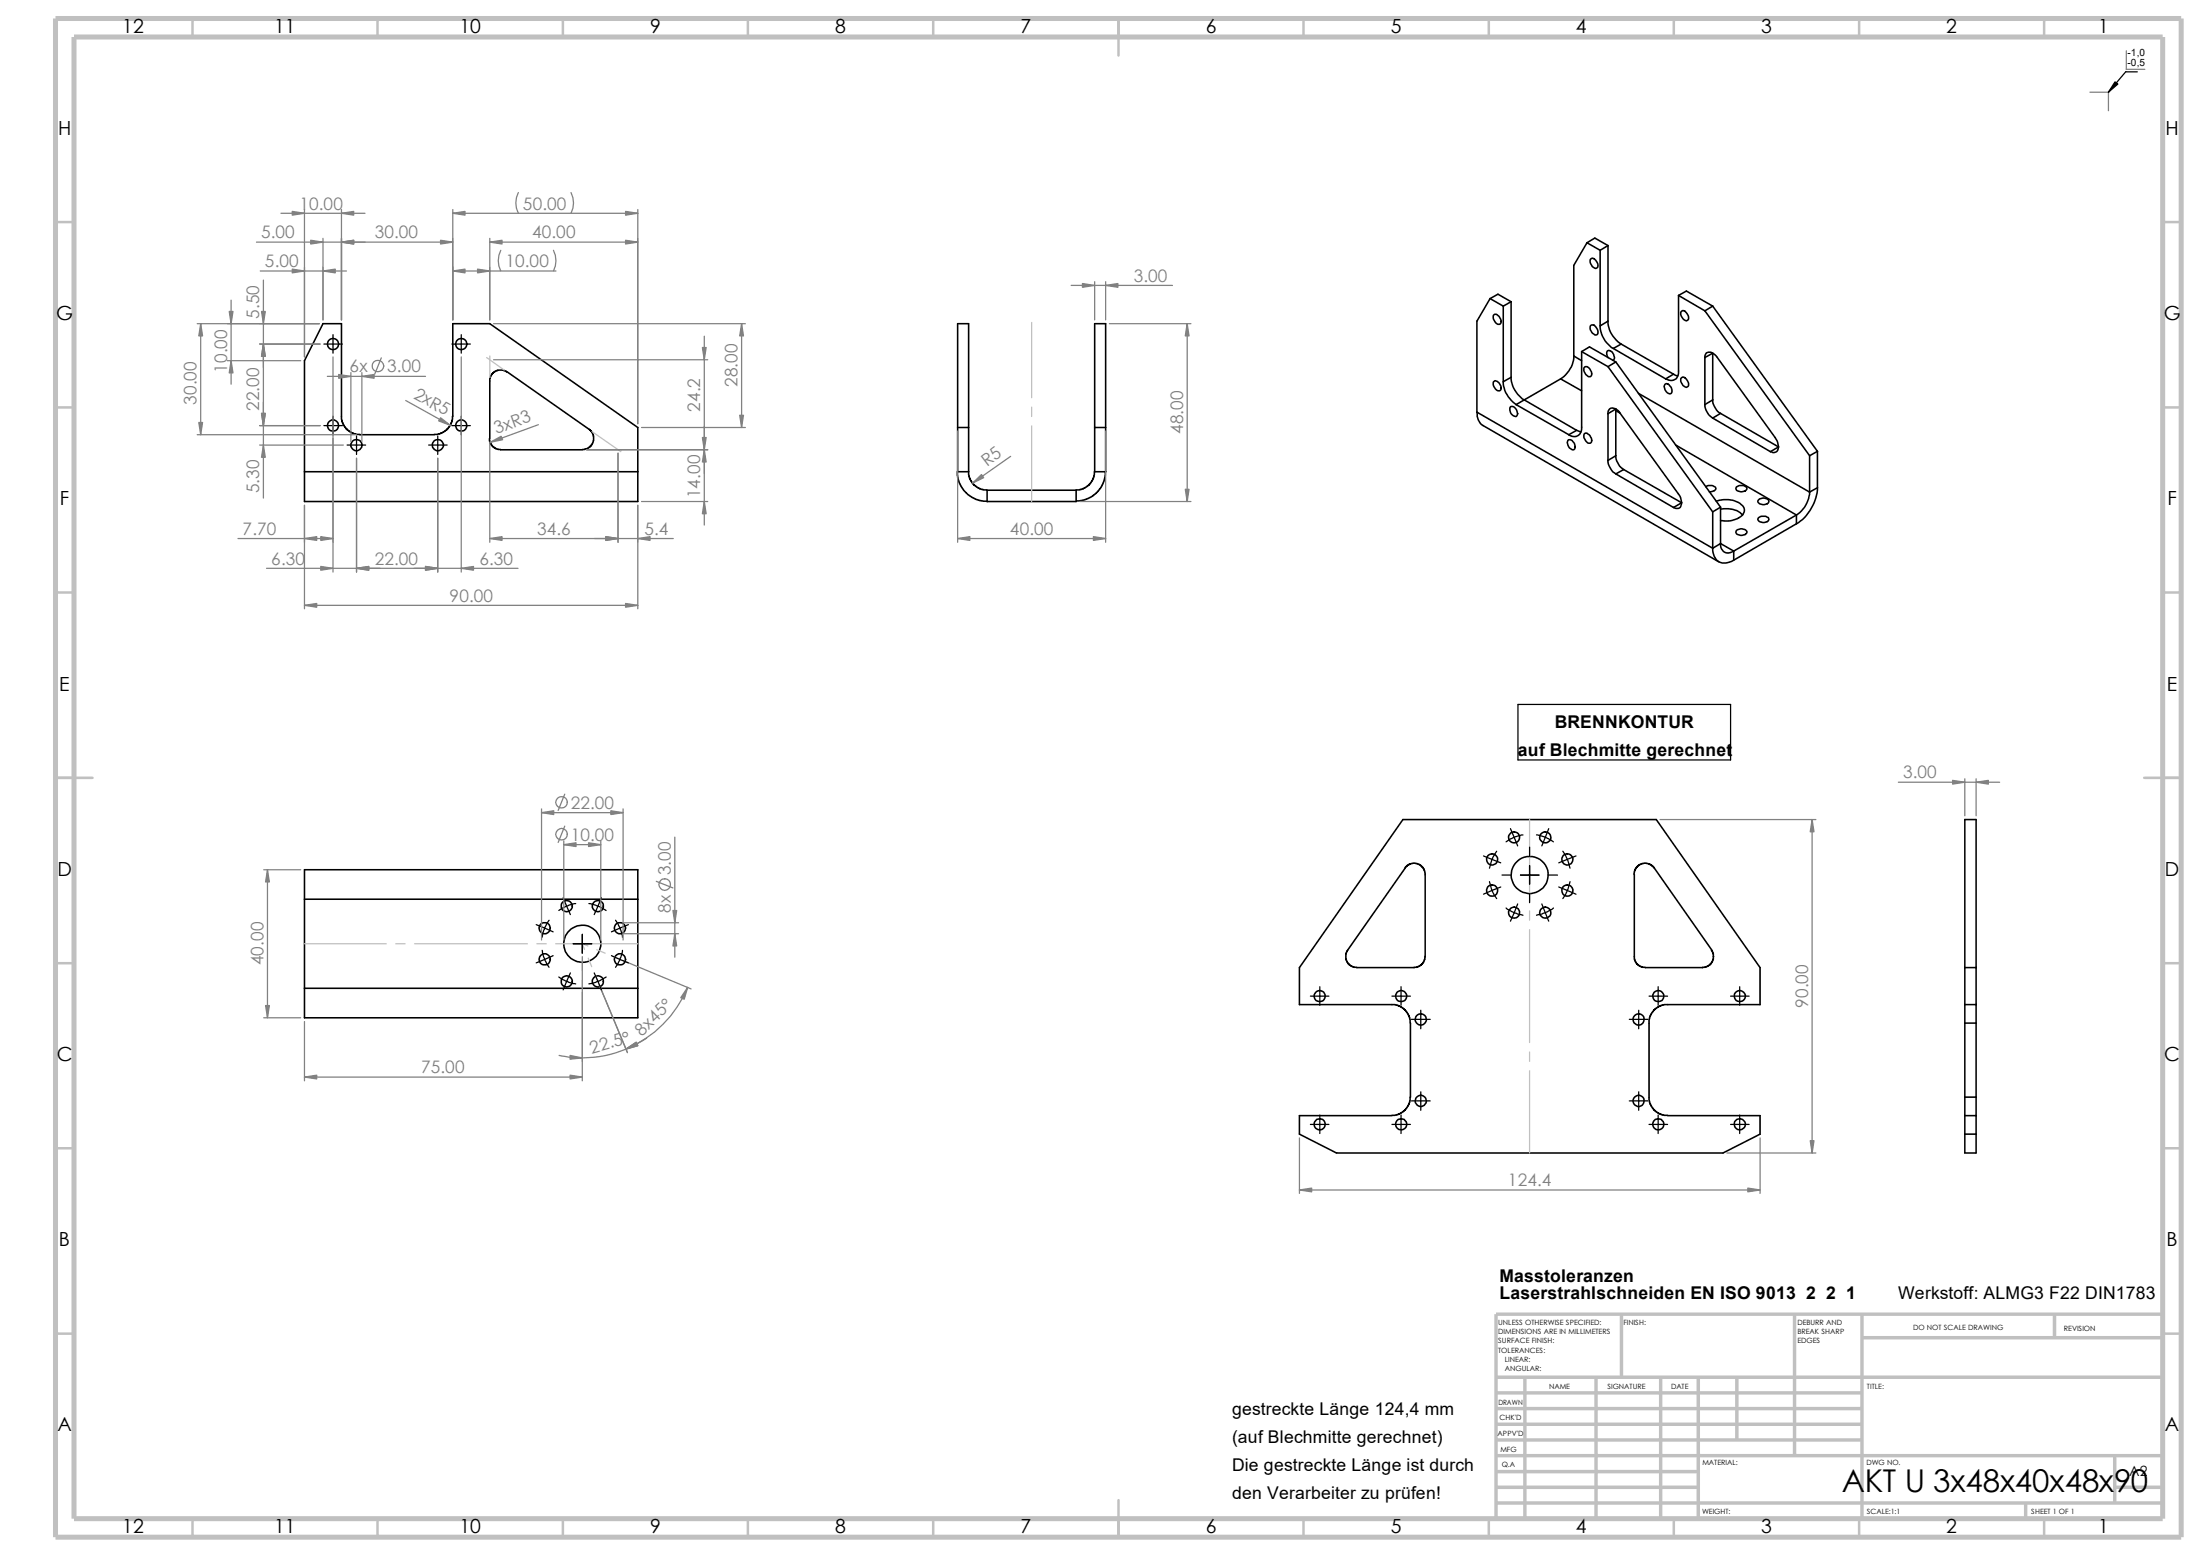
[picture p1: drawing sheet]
<svg xmlns="http://www.w3.org/2000/svg" width="297mm" height="210mm" viewBox="0 0 297 210" stroke-linecap="round" stroke-linejoin="round" font-family="sans-serif">
<g fill="none" stroke="#c0c0c0" stroke-width=".34">
<path d="M26 2.5v2.5M51 2.5v2.5M76 2.5v2.5M101 2.5v2.5M126 2.5v2.5M151 2.5v5M176 2.5v2.5M201 2.5v2.5M226 2.5v2.5M251 2.5v2.5M276 2.5v2.5M7.5 30h2.5"/>
<path d="M292 30h2.5M7.5 55h2.5M292 55h2.5M7.5 80h2.5M292 80h2.5M7.5 105h5M289.5 105h5M7.5 130h2.5M292 130h2.5M7.5 155h2.5M292 155h2.5M7.5 180h2.5"/>
<path d="M292 180h2.5M26 205v2.5M51 205v2.5M76 205v2.5M101 205v2.5M126 205v2.5M151 202.5v5M176 205v2.5M201 205v2.5M226 205v2.5M251 205v2.5M276 205v2.5"/>
</g>
<g fill="none" stroke="#c0c0c0" stroke-width=".47">
<path d="M218.9 177.4v8.5M242.3 177.4v19.1M251.4 177.4v27.6M277.4 177.4v3.2M292 177.4h-90v27.6M202 198.6h27.3M202 196.5h90M202 194.4h49.4M202 192.2h49.4M202 190.1h49.4M202 188h49.4M202 185.9h90"/>
<path d="M205.9 185.9v19.1M215.5 185.9v19.1M224.2 185.9v19.1M229.3 185.9v19.1M234.5 185.9v8.5M251.4 180.6h40.6M285.5 196.5v6.4M202 200.7h27.3M202 202.9h90M273.5 202.9v2.1M285.5 200.7h6.5"/>
</g>
<path d="M7.5 2.5h287v205h-287zM10 5h282v200h-282z" fill="none" stroke="#c0c0c0" stroke-width=".68" stroke-linecap="butt"/>
<g fill="none" stroke="#000" stroke-width=".21">
<path d="M214.2 32.8l-1.7 3v12.2M214.2 32.8l1.8 1M214.2 32.8l1.1-.7 1.8 1M214.8 34.9a.6 .6 0 0 1 .8 .5 .44 .44 0 0 1 .2 .5 .44 .44 0 0 1-.5 .3 1.08 1.08 0 0 1-.6-1.2zM216 33.8v10.2M217.1 33.1v10.2M217.1 33.1l-1.1 .7M226.6 39.9v10.2a1.08 1.08 0 0 1-.5 1.1 1.08 1.08 0 0 1-1.2-.1M226.6 39.9l3.6 2.1M226.6 39.9l1.1-.6 3.5 2M58.6 58.6l.9-.1 .8-.5 .5-.6 .3-.8v-12.9h5l20 14v6M58.6 58.7h-10l-.9-.2-.8-.5-.5-.6-.3-.8v-12.9h-2.5l-2.5 5v15"/>
<path d="M66.1 59.2v.3l.2 .6 .4 .3 .5 .3h11.5M68.5 50.2l-.6-.2h-.8l-.7 .5-.3 .6v8.1M68.5 50.2l11.3 8 .3 .6v.9l-.5 .7-.5 .2-.4 .1M129.3 43.7h1.5v20h-1.5zM129.3 57.7h1.5M147.8 57.7h1.5M199.4 55.6a1.98 1.98 0 0 0 .8 1.8l31.8 18.4M199.4 55.6l31.8 18.4M201.2 40.3l-1.8 3v12.3M201.2 40.3l1.7 1M201.2 40.3l1-.6 1.8 1M201.6 51.5a.67 .67 0 0 1 1 .6 .4 .4 0 0 1 0 .5 .4 .4 0 0 1-.5 .1 1.11 1.11 0 0 1-.5-1.2z"/>
<path d="M201.6 42.5h.1a.76 .76 0 0 1 .9 .6 .4 .4 0 0 1 0 .5 .4 .4 0 0 1-.5 .1 1.19 1.19 0 0 1-.5-1.2zM202.9 51.5a4.1 4.1 0 0 0 1.8 3.1M202.9 41.3v10.2M203.9 54.9a.83 .83 0 0 1 .8 .4 .83 .83 0 0 1 0 .9 .92 .92 0 0 1-.8-1.3zM204 50.9a3.8 3.8 0 0 0 1.8 3.1M204 40.7l-1.1 .6M204 50.9l-1.1 .6M204 40.7v10.2M204.7 54.6l7.1 4.1M205.8 54l-1.1 .6M205.8 54l7.1 4.1M210.7 51.1l2.8 1.6"/>
<path d="M210.7 51.1l-4.9 2.9M211.7 59.4a.83 .83 0 0 1 .8 .4 .83 .83 0 0 1 0 .9 .92 .92 0 0 1-.8-1.3zM212.5 48a3.9 3.9 0 0 1-1.8 3.1M212.5 48l1 .7M212.9 58.1l.5 .2M212.9 58.1l-1.1 .6M213.5 47.5v10.2a1.06 1.06 0 0 1-.5 1.1 1.06 1.06 0 0 1-1.2-.1M213.5 47.5l3.6 2M213.5 47.5l1.1-.7 3.5 2.1M213.9 49.6a.48 .48 0 0 1 .8 .3 .65 .65 0 0 1 0 .9 .99 .99 0 0 1-.8-1.2zM213.9 58.6l.1-.1a.8 .8 0 0 1 .8 .6 .41 .41 0 0 1 .1 .6 .41 .41 0 0 1-.6 .1 1.28 1.28 0 0 1-.4-1.2zM214.8 43.9a.81 .81 0 0 1 .9 .9 .34 .34 0 0 1-.2 .4 .34 .34 0 0 1-.4-.2 .84 .84 0 0 1-.3-1.1z"/>
<path d="M216 44a3.8 3.8 0 0 0 1.8 3M217.1 55.8a.67 .67 0 0 1 .4-.7 .67 .67 0 0 1 .8 .2l.3 .3 8 11a1.68 1.68 0 0 1 .2 1.9l-.2 .1-.7-.1M217.1 55.8v6.3M217.1 49.5l14.1 19.6M217.1 55.8l1-.6v6.3M217.1 43.3l-1.1 .7M217.1 43.3a3.8 3.8 0 0 0 1.8 3.1M217.1 48.3a.58 .58 0 0 1 .1-1 .96 .96 0 0 1 .6 1.3M217.8 47l7.1 4.1M218.1 48.9l14.2 19.6M218.1 48.9l-1 .6M218.1 55.4l.6 .4"/>
<path d="M218.9 46.4l-1.1 .6M218.9 46.4l7 4.1M221.2 53.1l23.1 13.3M224.8 51.9a.79 .79 0 0 1 .9 .9 .34 .34 0 0 1-.2 .4 .34 .34 0 0 1-.4-.2 1.01 1.01 0 0 1-.3-1.1zM225.9 50.5l.6 .2M225.9 50.5l-1 .6M227 42a.6 .6 0 0 1 .8 .5 .44 .44 0 0 1 .2 .5 .44 .44 0 0 1-.5 .3 1.08 1.08 0 0 1-.6-1.2zM227 51a.6 .6 0 0 1 .8 .4 .44 .44 0 0 1 .2 .6 .44 .44 0 0 1-.5 .2 1.08 1.08 0 0 1-.6-1.1zM230.2 48.3l1-.6v6.3M230.2 42l14.1 19.5M230.2 48.3v6.3M230.2 48.3a.67 .67 0 0 1 .4-.7 .67 .67 0 0 1 .8 .2l.4 .4 7.8 10.9a1.69 1.69 0 0 1 .3 1.8l-.4 .2-.5-.1"/>
<path d="M230.2 54.6a2.33 2.33 0 0 0 1 1.8M231.2 56.4l7.8 4.6M231.2 41.3l-1 .7M231.2 41.3l14.2 19.6M231.2 54l-1 .6M231.2 54a2.33 2.33 0 0 0 1.1 1.8M232.3 55.8l7.8 4.5-1.1 .7M232.3 55.8l-1.1 .6M41.1 63.7h45M41.1 63.7v4h45v-4M129.2 63.7v.5l.3 .9 .3 .6 .6 .8 .8 .6 .6 .3 1.5 .3M130.8 63.7l.1 .9 .7 .9 .7 .5 1 .2"/>
<path d="M133.3 66.2h12v1.5h-12M133.3 66.2v1.5M147.8 63.7l-.2 .9-.7 .9-.7 .5-.9 .1M147.8 63.7h1.5M147.8 63.7v-20h1.5v20M149.3 63.7l-.1 .7-.3 .8-.4 .8-.6 .7-.5 .4-.8 .3-.8 .2h-.5M217.1 62.1a2.33 2.33 0 0 0 1 1.9M218.1 64l7.8 4.5M218.1 61.5l-1 .6M218.1 61.5a2.48 2.48 0 0 0 1.1 1.9M219.2 63.4l7.8 4.5-1.1 .6M219.2 63.4l-1.1 .6"/>
<path d="M226.2 60.1l16.3 9.4M230.3 65.7a1 1 0 0 1 1.3 .2 .75 .75 0 0 1-.8 .5M231.2 74a1.86 1.86 0 0 0 1.3 2l.7-.1 .9-.3M231.2 69.1v4.9M231.7 67.6a3.4 3.4 0 0 1 3.7 .8 1.19 1.19 0 0 1-.9 1.6 3.8 3.8 0 0 1-2.2 .3M232.3 68.7a3.2 3.2 0 0 1 2.9 .8M232.3 73.4a1.08 1.08 0 0 0 .5 1.1 1.08 1.08 0 0 0 1.3-.1M232.3 68.5l-1.1 .6M232.3 73.4l-1.1 .6M232.3 68.5v4.9M232.3 73.4l1.8 1M234.1 74.4v1.2"/>
<path d="M234.4 71.6a.98 .98 0 0 1 1.4 .2 .82 .82 0 0 1-1.2 .3l-.2-.2zM234.4 65.7a1.04 1.04 0 0 1 1.4 .2 .86 .86 0 0 1-1.4 .1zM237.4 67.4a.93 .93 0 0 1 1.4 .2 .66 .66 0 0 1-1 .5 .39 .39 0 0 1-.4-.2 .39 .39 0 0 1 0-.5zM237.4 69.8a1.11 1.11 0 0 1 1.4 .1v.2a.85 .85 0 0 1-1.3 .3l-.2-.3zM242.5 69.5v1.2M242.5 70.7l-8.4 4.9M242.5 69.5l-8.4 4.9M244.3 61.5v4.9M244.3 66.4a3.9 3.9 0 0 1-1.8 3.1M245.4 60.9l-1.1 .6M245.4 65.8l-1.1 .6M245.4 60.9v4.9"/>
<path d="M245.4 65.8a6.2 6.2 0 0 1-2.9 4.9M190 116.8l.8-.3 .7 .1 .6 .5 .3 .8v11.2l-.2 .7-.6 .6-.7 .2h-7.7l-.7-.2-.5-.4-.3-.5v-.8l.1-.3 7.9-11.3zM220.6 118l.2-.8 .5-.5 .4-.2h.5l.8 .3 .3 .3 7.8 11.1M220.6 118v11.5l.2 .3 .3 .5 .5 .2 .5 .1h8.1l.6-.3 .5-.7v-.9l-.2-.5M41.1 133.4h45M41.1 121.4h45M41.1 121.4v12M41.1 133.4v4h45v-4M41.1 121.4v-4h45v4M86.1 121.4v12M265.3 135.6v2.5M265.3 135.6v-25h1.5v25"/>
<path d="M265.3 138.1v10M265.3 135.6h1.5M265.3 130.6h1.5M265.3 138.1h1.5M266.8 135.6v2.5M266.8 138.1v10M187.9 150.6h-12.5v2.5l5 2.5h52.2l5-2.5v-2.5h-12.5M187.9 150.5l.9-.1 .8-.5 .5-.6 .3-.8v-10.4l-.1-.7-.2-.6-.7-.7-.6-.4-.5-.1h-12.9v-5l14-20h34.2l14 20v5h-12.9l-.5 .1-.6 .4-.7 .7-.3 .8v10.9l.3 .8 .5 .6 .8 .5 .9 .1M265.3 148.1v2.5M265.3 150.6v5h1.5v-5M265.3 153.1h1.5M265.3 150.6h1.5"/>
<path d="M265.3 148.1h1.5M266.8 148.1v2.5"/>
<circle cx="45" cy="46.4" r=".76"/>
<circle cx="45" cy="57.4" r=".76"/>
<circle cx="62.3" cy="57.4" r=".76"/>
<circle cx="62.3" cy="46.4" r=".76"/>
<circle cx="48.1" cy="60.1" r=".74"/>
<circle cx="59.1" cy="60.1" r=".75"/>
<circle cx="201.4" cy="116" r=".75"/>
<circle cx="204.4" cy="113" r=".75"/>
<circle cx="206.5" cy="118.1" r="2.5"/>
<circle cx="208.6" cy="113" r=".75"/>
<circle cx="211.6" cy="116" r=".75"/>
<circle cx="73.5" cy="125.3" r=".76"/>
<circle cx="73.5" cy="129.5" r=".76"/>
<circle cx="76.5" cy="122.3" r=".75"/>
<circle cx="76.5" cy="132.5" r=".75"/>
<circle cx="78.6" cy="127.4" r="2.49"/>
<circle cx="80.7" cy="122.3" r=".74"/>
<circle cx="80.7" cy="132.5" r=".74"/>
<circle cx="83.7" cy="125.3" r=".76"/>
<circle cx="83.7" cy="129.5" r=".76"/>
<circle cx="178.2" cy="134.4" r=".75"/>
<circle cx="189.2" cy="134.4" r=".75"/>
<circle cx="191.8" cy="137.6" r=".75"/>
<circle cx="201.4" cy="120.2" r=".75"/>
<circle cx="204.4" cy="123.2" r=".75"/>
<circle cx="208.6" cy="123.2" r=".75"/>
<circle cx="211.6" cy="120.2" r=".75"/>
<circle cx="221.2" cy="137.6" r=".75"/>
<circle cx="223.9" cy="134.4" r=".75"/>
<circle cx="234.9" cy="134.4" r=".75"/>
<circle cx="178.2" cy="151.8" r=".75"/>
<circle cx="189.2" cy="151.8" r=".75"/>
<circle cx="191.8" cy="148.6" r=".75"/>
<circle cx="221.2" cy="148.6" r=".75"/>
<circle cx="223.9" cy="151.8" r=".75"/>
<circle cx="234.9" cy="151.8" r=".75"/>
</g>
<g fill="none" stroke="#808080" stroke-width=".17">
<path d="M282.2 12.4h2.4v2.5M287.1 6.9v2.5h2.5M34.6 32.7h26.5M35.1 36.6h11.7M35.6 37.8v29.4M37.9 28.8h11.4M41.1 28.3v19.9M43.6 32.2v11M46.1 28.3v14.9M61.1 28.3v14.9M61.1 36.6h14M61.1 28.8h25"/>
<path d="M66.1 32.2v11M66.1 32.7h20M67.6 33.8a3.1 3.1 0 0 0 0 2.8M70 26a3.1 3.1 0 0 0 0 2.8M74.7 33.8a3.1 3.1 0 0 1 0 2.8M77.1 26a3.1 3.1 0 0 1 0 2.8M86.1 28.3v28.9M144.6 38.5h13.7M147.8 38v5.2M149.3 38v5.2M26.6 43.7h16.5M26.6 58.7h21.5"/>
<path d="M27.1 43.7v15M30.7 48.7h9.9M31.2 40.5v11.4M35.1 57.4h8.1M35.1 46.4h8.1M44.2 50.8h13.2M45 48.2v29M47.4 50.3v9.3M48.9 50.3v9.3M51.5 48.3l-.9 2.2M54.8 54.1l6 3.3M62.3 48.2v29"/>
<path d="M66.1 59.7v13.5M66.6 48.6h28.9M66.6 43.7h34M72.7 57.3l-6.5 2.4M86.6 57.7h14M95.1 45.4v25.5M100.1 43.7v14M129.3 58.2v15M149.3 58.2v15M149.8 43.7h11M160.3 43.7v24M32.1 72.7h12.9"/>
<path d="M35.1 60.1h11.3M36 76.7h33.9M41.1 68.2v14M48.1 61.8v15.4M59.1 61.8v15.4M66.1 72.7h24.8M79.2 60.7h16.3M83.4 61.2v12M86.1 68.2v14M86.6 67.7h8.9M129.3 72.7h20M136.4 61.6l-5.1 3.6"/>
<path d="M145.8 67.7h15M41.1 81.7h45M35.6 117.4h5M36.1 117.4v20M73.1 109.7h11M73.1 109.2v17.7M76.1 113.5v13.4M76.1 114h5M76.2 107.2l-.8 2.2M76.2 111.5l-.8 2.2M81.1 113.5v13.4M84.1 109.2v17.7"/>
<path d="M88.6 119l2.2 .8M91.1 113v16.2M224.1 110.6h21.1M244.6 110.6v45M256.3 105.6h13.7M265.3 105.1v5M266.8 105.1v5M35.6 137.4h5M41.1 137.9v8M78.6 129.1v16.8M80.9 132.9l3.8 9.2M84.2 129.7l9.1 3.8"/>
<path d="M84.2 126h7.4M84.2 124.5h7.4M92.8 133.3a15.5 15.5 0 0 1-8.3 8.3M41.1 145.4h37.5M84.5 141.6a15 15 0 0 1-9 .9M87.3 140.1l-1.4 .8-1.4 .7M175.4 153.6v7.5M233.1 155.6h12.1M237.6 153.6v7.5M175.4 160.6h62.2"/>
<circle cx="51" cy="49.4" r=".79"/>
<circle cx="75.8" cy="108.3" r=".77"/>
<circle cx="75.8" cy="112.6" r=".77"/>
<circle cx="89.7" cy="119.4" r=".77"/>
</g>
<g fill="none" stroke="#c0c0c0" stroke-width=".17">
<path d="M65.7 48.3l2.4 1.7M66.1 48v3M79.9 58.3l3.9 2.7M139.3 43.5v10.2M139.3 54.9v1.3M139.3 57.5v10.2M79.2 60.7h4.7M206.5 110.6v11.1M41.1 127.4h11.1M53.4 127.4h1.3M56 127.4h15.2M72.5 127.4h1.2"/>
<path d="M75 127.4h11.1M78.6 127.4v1.1M78.6 129.8v1.2M78.6 132.3v1.1M78.6 127.4l.3 .7M78.6 127.4l.8 .3M79.4 129.3l.5 1.2M80.4 131.7l.3 .8M80.6 128.2l1.1 .5M82.9 129.2l.8 .3M206.5 122.9v1.3M206.5 125.5v15.2"/>
<path d="M206.5 142v1.3M206.5 144.5v11.1"/>
</g>
<g fill="#808080" stroke="#808080" stroke-width=".17">
<path d="M84.5 141.6l1.4-.9 .2 .4z"/>
<path d="M92.8 133.3l-.4 1.6-.5-.2z"/>
<path d="M77 142.5l1.6 .3-1.6 .2z"/>
<path d="M94.8 46.9h.5l-.2 1.7z"/>
<path d="M95.1 60.7l.2 1.7h-.5z"/>
<path d="M66.1 72.7l1.7-.3v.5z"/>
<path d="M81.8 72.4l1.6 .3-1.6 .2z"/>
<path d="M86.1 72.7l1.7-.3v.5z"/>
<path d="M73.1 109.7l1.7-.3v.5z"/>
<path d="M82.5 109.4l1.6 .3-1.6 .2z"/>
<path d="M76.1 114l1.7-.3v.6z"/>
<path d="M79.5 113.7l1.6 .3-1.6 .3z"/>
<path d="M90.8 122.9h.6l-.3 1.6z"/>
<path d="M91.1 126l.3 1.7h-.6z"/>
<path d="M35.9 135.7h.5l-.3 1.7z"/>
<path d="M36.1 117.4l.3 1.6h-.5z"/>
<path d="M77 145.1l1.6 .3-1.6 .2z"/>
<path d="M41.1 145.4l1.7-.3v.5z"/>
<path d="M94.8 59.1h.5l-.2 1.6z"/>
<path d="M26.8 57h.5l-.2 1.7z"/>
<path d="M57.4 76.5l1.7 .2-1.7 .3z"/>
<path d="M43.3 72.4l1.7 .3-1.7 .2z"/>
<path d="M35.6 46.4l.2 1.7h-.5z"/>
<path d="M95.1 67.7l.2 1.6h-.5z"/>
<path d="M64.5 36.3l1.6 .3-1.6 .2z"/>
<path d="M35.3 55.8h.5l-.2 1.6z"/>
<path d="M35.3 42h.5l-.2 1.7z"/>
<path d="M35.6 60.1l.2 1.6h-.5z"/>
<path d="M41.1 72.7l1.7-.3v.5z"/>
<path d="M43.3 76.5l1.7 .2-1.7 .3z"/>
<path d="M46.1 32.7l1.7-.3v.5z"/>
<path d="M42 32.4l1.6 .3-1.6 .2z"/>
<path d="M62.3 76.7l1.6-.2v.5z"/>
<path d="M48.1 76.7l1.7-.2v.5z"/>
<path d="M48.9 50.8l1.6-.3v.6z"/>
<path d="M59.5 56.4l1.3 1-1.6-.6z"/>
<path d="M41.1 81.7l1.7-.3v.6z"/>
<path d="M84.5 81.4l1.6 .3-1.6 .3z"/>
<path d="M46.1 28.8l1.7-.3v.5z"/>
<path d="M39.5 28.5l1.6 .3-1.6 .2z"/>
<path d="M59.5 32.4l1.6 .3-1.6 .2z"/>
<path d="M84.5 28.5l1.6 .3-1.6 .2z"/>
<path d="M61.1 28.8l1.7-.3v.5z"/>
<path d="M66.1 32.7l1.7-.3v.5z"/>
<path d="M84.5 32.4l1.6 .3-1.6 .2z"/>
<path d="M100.1 43.7l.3 1.6h-.5z"/>
<path d="M99.9 56h.5l-.3 1.7z"/>
<path d="M31.2 48.7l.3 1.6h-.6z"/>
<path d="M30.9 42h.6l-.3 1.7z"/>
<path d="M43.6 36.6l1.7-.3v.5z"/>
<path d="M39.5 36.3l1.6 .3-1.6 .2z"/>
<path d="M27.1 43.7l.2 1.6h-.5z"/>
<path d="M61.1 36.6l1.7-.3v.5z"/>
<path d="M45.7 50.5l1.7 .3-1.7 .3z"/>
<path d="M66.2 59.7l1.4-.8 .3 .5z"/>
<path d="M160.3 43.7l.2 1.6h-.5z"/>
<path d="M131.3 65.2l1.2-1.1 .3 .4z"/>
<path d="M160 66h.5l-.2 1.7z"/>
<path d="M147.6 72.4l1.7 .3-1.7 .2z"/>
<path d="M129.3 72.7l1.6-.3v.5z"/>
<path d="M146.1 38.3l1.7 .2-1.7 .3z"/>
<path d="M149.3 38.5l1.6-.2v.5z"/>
<path d="M175.4 160.6l1.7-.2v.5z"/>
<path d="M236 160.4l1.6 .2-1.6 .3z"/>
<path d="M244.6 110.6l.3 1.7h-.5z"/>
<path d="M244.4 154h.5l-.3 1.6z"/>
<path d="M266.8 105.6l1.6-.3v.5z"/>
<path d="M263.6 105.3l1.7 .3-1.7 .2z"/>
</g>
<g fill="none" stroke="#000" stroke-width=".17">
<path d="M288.5 9.7h-1.5l-2.4 2.7M43.7 57.4h2.5M43.7 46.4h2.5M45 45.2v2.5M45 56.2v2.5M48.1 58.8v2.5M59.1 58.8v2.5M61 57.4h2.5M61 46.4h2.5M62.3 45.2v2.5M62.3 56.2v2.5M46.9 60.1h2.5"/>
<path d="M57.9 60.1h2.5M204.9 95.1h28.7v7.5h-28.7zM200.3 115.5l1.1 .5M201.1 119l.3 1.2M201.4 116l1.2 .5M201.4 116l-.3 1.2M202.1 114.9l-.7 1.1M202.6 119.7l-1.2 .5M202.8 118.1h1.2M203.9 111.8l.5 1.2M204.4 113l-1.1 .6M204.4 113l.5 1.2"/>
<path d="M205.3 118.1h2.5M205.6 112.7l-1.2 .3M206.5 114.3v1.3M206.5 116.8v2.5M207.4 112.7l1.2 .3M208.6 113l-.4 1.2M208.6 113l1.1 .6M209 118.1h1.3M209.1 111.8l-.5 1.2M210.4 119.7l1.2 .5M211 114.9l.6 1.1M211.6 116l-1.2 .5"/>
<path d="M211.6 116l.4 1.2M212 119l-.4 1.2M212.8 115.5l-1.2 .5M72.4 124.8l1.1 .5M73.2 128.3l.3 1.2M73.5 129.5l.6 1.1M73.5 125.3l-.3 1.2M73.5 129.5l-1.1 .5M73.5 125.3l1.2 .5M74.1 124.2l-.6 1.1M74.7 129l-1.2 .5M75.4 131.9l1.1 .6"/>
<path d="M76 121.2l.5 1.1M76.5 132.5l-.5 1.1M76.5 122.3l.5 1.1M76.5 132.5l1.2 .3M76.5 122.3l-1.1 .6M77 131.3l-.5 1.2M77.4 127.4h2.5M77.7 122l-1.2 .3M78.6 126.1v2.6M79.5 122l1.2 .3M80.2 131.3l.5 1.2M80.7 122.3l-.5 1.1"/>
<path d="M80.7 132.5l.5 1.1M80.7 122.3l1.1 .6M80.7 132.5l-1.2 .3M81.2 121.2l-.5 1.1M81.8 131.9l-1.1 .6M82.5 129l1.2 .5M83.1 124.2l.6 1.1M83.7 125.3l.3 1.2M83.7 129.5l-.6 1.1M83.7 125.3l-1.2 .5M83.7 129.5l1.1 .5M84 128.3l-.3 1.2"/>
<path d="M84.8 124.8l-1.1 .5M176.9 134.5h2.5M178.2 133.2v2.5M187.9 134.5h2.5M189.1 133.2v2.5M190.5 137.6h2.6M191.8 136.4v2.5M201.4 120.2l-1.1 .5M201.4 120.2l.7 1.1M203.3 122.6l1.1 .6M204.4 123.2l1.2 .3M204.4 123.2l-.5 1.1"/>
<path d="M204.9 122l-.5 1.2M206.5 120.6v1.2M208.2 122l.4 1.2M208.6 123.2l.5 1.1M208.6 123.2l-1.2 .3M209.7 122.6l-1.1 .6M211.6 120.2l1.2 .5M211.6 120.2l-.6 1.1M220 137.6h2.5M221.2 136.4v2.5M222.6 134.5h2.5M223.9 133.2v2.5"/>
<path d="M233.6 134.5h2.5M234.9 133.2v2.5M176.9 151.8h2.5M178.2 150.5v2.5M187.9 151.8h2.5M189.1 150.5v2.5M190.5 148.6h2.6M191.8 147.4v2.5M220 148.6h2.5M221.2 147.4v2.5M222.6 151.8h2.5M223.9 150.5v2.5"/>
<path d="M233.6 151.8h2.5M234.9 150.5v2.5"/>
</g>
<path d="M285.5 11l.4 .3-1.3 1.1z" fill="#000" stroke="#000" stroke-width=".17"/>
<text font-size="4.2" x="248.7" y="201.4">AKT U 3x48x40x48x90</text>
<g font-size="2.6">
<text x="16.5" y="4.4">12</text>
<text x="37" y="4.4">11</text>
<text x="62" y="4.4">10</text>
<text x="87.8" y="4.4">9</text>
<text x="112.7" y="4.4">8</text>
<text x="137.8" y="4.4">7</text>
<text x="162.8" y="4.4">6</text>
<text x="187.7" y="4.4">5</text>
<text x="212.8" y="4.4">4</text>
<text x="237.7" y="4.4">3</text>
<text x="262.8" y="4.4">2</text>
<text x="283.3" y="4.4">1</text>
<text x="7.8" y="18.2">H</text>
<text x="292.4" y="18.2">H</text>
<text x="7.6" y="43.2">G</text>
<text x="292.1" y="43.2">G</text>
<text x="8.1" y="68.2">F</text>
<text x="292.6" y="68.2">F</text>
<text x="8" y="93.2">E</text>
<text x="292.5" y="93.2">E</text>
<text x="7.7" y="118.2">D</text>
<text x="292.3" y="118.2">D</text>
<text x="7.7" y="143.2">C</text>
<text x="292.2" y="143.2">C</text>
<text x="8" y="168.2">B</text>
<text x="292.5" y="168.2">B</text>
<text x="7.7" y="193.2">A</text>
<text x="292.3" y="193.2">A</text>
<text x="16.5" y="207">12</text>
<text x="37" y="207">11</text>
<text x="62" y="207">10</text>
<text x="87.8" y="207">9</text>
<text x="112.7" y="207">8</text>
<text x="137.8" y="207">7</text>
<text x="162.8" y="207">6</text>
<text x="187.7" y="207">5</text>
<text x="212.8" y="207">4</text>
<text x="237.7" y="207">3</text>
<text x="262.8" y="207">2</text>
<text x="283.3" y="207">1</text>
</g>
<g font-size="2.4">
<text x="209.9" y="98.3">BRENNKONTUR</text>
<text x="204.9" y="102">auf Blechmitte gerechnet</text>
<text x="202.4" y="173.1">Masstoleranzen</text>
<text x="202.4" y="175.3">Laserstrahlschneiden EN ISO 9013 2 2 1</text>
<text x="256.2" y="175.3">Werkstoff: ALMG3 F22 DIN1783</text>
<text x="166.3" y="191">gestreckte Länge 124,4 mm</text>
<text x="166.3" y="194.8">(auf Blechmitte gerechnet)</text>
<text x="166.3" y="198.5">Die gestreckte Länge ist durch</text>
<text x="166.3" y="202.3">den Verarbeiter zu prüfen!</text>
</g>
<g font-size="2.3" fill="#808080">
<text x="40.4" y="28.3">10.00</text>
<text x="70.6" y="28.3">50.00</text>
<text x="35.3" y="32.2">5.00</text>
<text x="50.6" y="32.2">30.00</text>
<text x="71.8" y="32.2">40.00</text>
<text x="35.8" y="36.1">5.00</text>
<text x="68.2" y="36.1">10.00</text>
<text x="153.1" y="38">3.00</text>
<text x="35" y="43" transform="rotate(-90 35 43)">5.50</text>
<text x="30.6" y="50.3" transform="rotate(-90 30.6 50.3)">10.00</text>
<text x="47.2" y="50.2">6x</text>
<text x="52.3" y="50.2">3.00</text>
<text x="55.7" y="53.7" transform="rotate(29 55.7 53.7)">2xR5</text>
<text x="99.6" y="52.2" transform="rotate(-90 99.6 52.2)">28.00</text>
<text x="26.5" y="54.7" transform="rotate(-90 26.5 54.7)">30.00</text>
<text x="35" y="55.5" transform="rotate(-90 35 55.5)">22.00</text>
<text x="67" y="58.6" transform="rotate(-20 67 58.6)">3xR3</text>
<text x="94.5" y="55.6" transform="rotate(-90 94.5 55.6)">24.2</text>
<text x="159.7" y="58.6" transform="rotate(-90 159.7 58.6)">48.00</text>
<text x="133.3" y="63" transform="rotate(-37 133.3 63)">R5</text>
<text x="35" y="66.6" transform="rotate(-90 35 66.6)">5.30</text>
<text x="94.5" y="67.3" transform="rotate(-90 94.5 67.3)">14.00</text>
<text x="32.8" y="72.2">7.70</text>
<text x="36.6" y="76.2">6.30</text>
<text x="50.6" y="76.2">22.00</text>
<text x="64.7" y="76.2">6.30</text>
<text x="72.5" y="72.2">34.6</text>
<text x="87" y="72.2">5.4</text>
<text x="136.3" y="72.2">40.00</text>
<text x="60.7" y="81.2">90.00</text>
<text x="256.9" y="105.1">3.00</text>
<text x="77" y="113.5">10.00</text>
<text x="77" y="109.1">22.00</text>
<text x="90.6" y="118.2" transform="rotate(-90 90.6 118.2)">3.00</text>
<text x="90.6" y="123.2" transform="rotate(-90 90.6 123.2)">8x</text>
<text x="35.6" y="130.3" transform="rotate(-90 35.6 130.3)">40.00</text>
<text x="244.1" y="136" transform="rotate(-90 244.1 136)">90.00</text>
<text x="79.9" y="142.2" transform="rotate(-15 79.9 142.2)">22.5°</text>
<text x="86.7" y="140" transform="rotate(-44 86.7 140)">8x45°</text>
<text x="56.8" y="144.9">75.00</text>
<text x="203.6" y="160.1">124.4</text>
</g>
<text font-size="1.9" x="287.4" y="199.3">A2</text>
<g font-size="1.4">
<text x="287.2" y="7.5">-1,0</text>
<text x="287.2" y="9">-0,5</text>
</g>
<g font-size="1">
<text x="202.3" y="178.8">UNLESS OTHERWISE SPECIFIED:</text>
<text x="219.2" y="178.8">FINISH:</text>
<text x="242.7" y="178.8">DEBURR AND</text>
<text x="258.3" y="179.5">DO NOT SCALE DRAWING</text>
<text x="278.6" y="179.6">REVISION</text>
<text x="202.3" y="182.6">TOLERANCES:</text>
<text x="202.3" y="180.1">DIMENSIONS ARE IN MILLIMETERS</text>
<text x="202.3" y="181.3">SURFACE FINISH:</text>
<text x="203.2" y="183.8">LINEAR:</text>
<text x="203.2" y="185.1">ANGULAR:</text>
<text x="242.7" y="181.3">EDGES</text>
<text x="242.7" y="180">BREAK SHARP</text>
<text x="202.3" y="189.6">DRAWN</text>
<text x="202.4" y="191.7">CHK'D</text>
<text x="209.1" y="187.5">NAME</text>
<text x="217" y="187.5">SIGNATURE</text>
<text x="225.6" y="187.5">DATE</text>
<text x="252.1" y="187.5">TITLE:</text>
<text x="202.2" y="193.8">APPV'D</text>
<text x="202.6" y="195.9">MFG</text>
<text x="229.8" y="197.8">MATERIAL:</text>
<text x="252" y="197.8">DWG NO.</text>
<text x="202.7" y="198">Q.A</text>
<text x="229.8" y="204.3">WEIGHT:</text>
<text x="252" y="204.3">SCALE:1:1</text>
<text x="274.2" y="204.3">SHEET 1 OF 1</text>
</g>
</svg>
